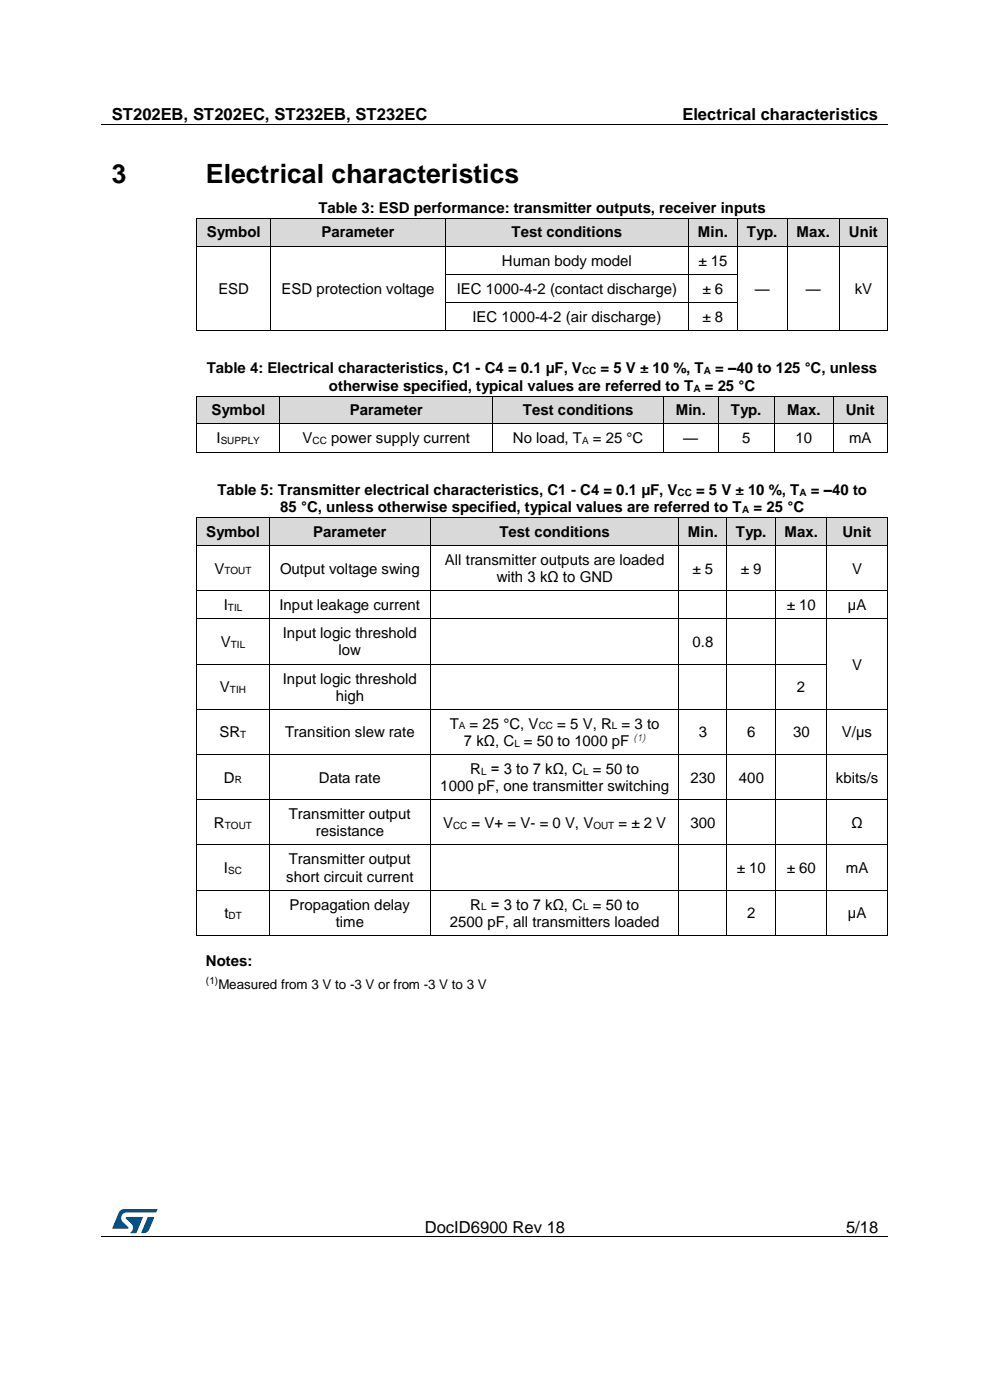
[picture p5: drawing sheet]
<svg xmlns="http://www.w3.org/2000/svg" width="210mm" height="297mm" viewBox="0 0 210 297" stroke-linecap="round" stroke-linejoin="round" font-family="sans-serif">
<path d="M21.5 26.5h166.7M21.5 262.4h166.7" fill="none" stroke="#000" stroke-width=".21"/>
<g fill="#000">
<path d="M104.6 26.4h.2v.1h-.2z" fill-rule="evenodd"/>
<path d="M61.6 262.3h.1v.2h-.1z" fill-rule="evenodd"/>
<path d="M148 262.3h.1v.2h-.1z" fill-rule="evenodd"/>
</g>
<g fill="#005288">
<path d="M25.4 256.9l.6-.4h.4l7 .1-.3 .6h-6.2a1.26 1.26 0 0 0-1.2 1.1 1.26 1.26 0 0 0 .8 1.4l.7 .6v.3l-3.4 .1z"/>
<path d="M31.4 258.2l1.3 .1-1 2.5a1.32 1.32 0 0 1-1.7 .7z"/>
<path d="M26.7 258.2l3.6 .1-1.4 3.3h-1.4a1.35 1.35 0 0 0 .7-1.2 1.35 1.35 0 0 0-.8-1.2l-.7-.6z"/>
</g>
<g fill="#d9d9d9">
<path d="M41.8 46.4h15.6v5.8h-15.6z" fill-rule="evenodd"/>
<path d="M43.7 46.4h11.8v5.8h-11.8z" fill-rule="evenodd"/>
<path d="M57.5 46.4h36.9v5.8h-36.9z" fill-rule="evenodd"/>
<path d="M59.3 46.4h33.3v5.8h-33.3z" fill-rule="evenodd"/>
<path d="M94.5 46.4h51.5v5.8h-51.5z" fill-rule="evenodd"/>
<path d="M96.4 46.4h47.8v5.8h-47.8z" fill-rule="evenodd"/>
<path d="M146.1 46.4h10.3v5.8h-10.3z" fill-rule="evenodd"/>
<path d="M148 46.4h6.5v5.8h-6.5z" fill-rule="evenodd"/>
<path d="M156.4 46.4h10.6v5.8h-10.6z" fill-rule="evenodd"/>
<path d="M158.3 46.4h6.8v5.8h-6.8z" fill-rule="evenodd"/>
<path d="M167 46.4h11v5.8h-11z" fill-rule="evenodd"/>
<path d="M168.9 46.4h7.3v5.8h-7.3z" fill-rule="evenodd"/>
<path d="M178.1 46.4h10.1v5.8h-10.1z" fill-rule="evenodd"/>
<path d="M180 46.4h6.3v5.8h-6.3z" fill-rule="evenodd"/>
</g>
<g fill="#000">
<path d="M41.7 52.2h.2v.1h-.2z" fill-rule="evenodd"/>
<path d="M41.7 52.2h.2v.1h-.2z" fill-rule="evenodd"/>
<path d="M41.7 58.1h.2v.2h-.2z" fill-rule="evenodd"/>
<path d="M41.7 46.3l.1 .1z" fill-rule="evenodd"/>
<path d="M41.7 46.3l.1 .1z" fill-rule="evenodd"/>
<path d="M41.9 52.2h.1v.1h-.1z" fill-rule="evenodd"/>
<path d="M57.3 52.2h.2v.1h-.2z" fill-rule="evenodd"/>
<path d="M57.3 58.1h.2v.2h-.2z" fill-rule="evenodd"/>
<path d="M57.4 46.3l.1 .1z" fill-rule="evenodd"/>
<path d="M57.5 52.2h.2v.1h-.2z" fill-rule="evenodd"/>
<path d="M94.3 52.2h.2v.1h-.2z" fill-rule="evenodd"/>
<path d="M94.3 58.1h.2v.2h-.2z" fill-rule="evenodd"/>
<path d="M94.4 46.3l.1 .1z" fill-rule="evenodd"/>
<path d="M94.5 52.2h.2v.1h-.2z" fill-rule="evenodd"/>
<path d="M145.9 52.2h.2v.1h-.2z" fill-rule="evenodd"/>
<path d="M145.9 58.1h.2v.2h-.2z" fill-rule="evenodd"/>
<path d="M146 46.3l.1 .1z" fill-rule="evenodd"/>
<path d="M146.1 52.2h.2v.1h-.2z" fill-rule="evenodd"/>
<path d="M156.3 52.2h.2v.1h-.2z" fill-rule="evenodd"/>
<path d="M156.3 58.1h.2v.2h-.2z" fill-rule="evenodd"/>
<path d="M156.4 46.3v.1z" fill-rule="evenodd"/>
<path d="M156.5 52.2h.2v.1h-.2z" fill-rule="evenodd"/>
<path d="M166.9 52.2h.1v.1h-.1z" fill-rule="evenodd"/>
<path d="M166.9 58.1h.1v.2h-.1z" fill-rule="evenodd"/>
<path d="M166.9 46.3l.1 .1z" fill-rule="evenodd"/>
<path d="M167 52.2h.2v.1h-.2z" fill-rule="evenodd"/>
<path d="M178 52.2h.1v.1h-.1z" fill-rule="evenodd"/>
<path d="M178 58.1h.1v.2h-.1z" fill-rule="evenodd"/>
<path d="M178 46.3l.1 .1z" fill-rule="evenodd"/>
<path d="M178.1 52.2h.2v.1h-.2z" fill-rule="evenodd"/>
<path d="M188.2 52.2h.1v.1h-.1z" fill-rule="evenodd"/>
<path d="M188.2 52.2h.1v.1h-.1z" fill-rule="evenodd"/>
<path d="M188.2 58.1h.1v.2h-.1z" fill-rule="evenodd"/>
<path d="M188.2 46.3l.1 .1z" fill-rule="evenodd"/>
<path d="M188.2 46.3l.1 .1z" fill-rule="evenodd"/>
<path d="M41.7 64.1h.2v.1h-.2z" fill-rule="evenodd"/>
<path d="M41.7 70h.2v.2h-.2z" fill-rule="evenodd"/>
<path d="M41.7 70h.2v.2h-.2z" fill-rule="evenodd"/>
<path d="M57.3 64.1h.2v.1h-.2z" fill-rule="evenodd"/>
<path d="M57.3 70h.2v.2h-.2z" fill-rule="evenodd"/>
<path d="M94.3 64.1h.2v.1h-.2z" fill-rule="evenodd"/>
<path d="M94.3 70h.2v.2h-.2z" fill-rule="evenodd"/>
<path d="M145.9 64.1h.2v.1h-.2z" fill-rule="evenodd"/>
<path d="M145.9 70h.2v.2h-.2z" fill-rule="evenodd"/>
<path d="M156.3 64.1h.2v.1h-.2z" fill-rule="evenodd"/>
<path d="M156.3 70h.2v.2h-.2z" fill-rule="evenodd"/>
<path d="M166.9 64.1h.1v.1h-.1z" fill-rule="evenodd"/>
<path d="M166.9 70h.1v.2h-.1z" fill-rule="evenodd"/>
<path d="M178 64.1h.1v.1h-.1z" fill-rule="evenodd"/>
<path d="M178 70h.1v.2h-.1z" fill-rule="evenodd"/>
<path d="M188.2 64.1h.1v.1h-.1z" fill-rule="evenodd"/>
<path d="M188.2 70h.1v.2h-.1z" fill-rule="evenodd"/>
<path d="M188.2 70h.1v.2h-.1z" fill-rule="evenodd"/>
</g>
<g fill="none" stroke="#000" stroke-width=".21">
<path d="M41.8 46.4v5.8M41.8 52.3v5.8M41.8 58.3v5.8M41.8 46.4h15.6M42 52.2h15.3M57.4 46.4v5.8M57.4 52.3v5.8M57.4 58.3v5.8M57.5 46.4h36.9M57.7 52.2h36.6M94.4 46.4v5.8M94.4 52.3v5.8"/>
<path d="M94.4 58.3v5.8M94.5 46.4h51.5M94.5 58.2h51.4M94.7 52.2h51.2M146 46.4v5.8M146 52.3v5.8M146 58.3v5.8M146.1 46.4h10.3M146.1 58.2h10.2M146.3 52.2h10M156.4 52.3v5.8M156.4 58.3v5.8"/>
<path d="M156.4 46.4v5.8M156.4 46.4h10.5M156.7 52.2h10.2M167 52.3v5.8M167 58.3v5.8M167 46.4v5.8M167 46.4h11M167.2 52.2h10.8M178 46.4v5.8M178 52.3v5.8M178 58.3v5.8M178.1 46.4h10.1"/>
<path d="M178.3 52.2h9.9M188.2 46.4v5.8M188.2 52.3v5.8M188.2 58.3v5.8M41.8 64.2v5.8M41.9 70.1h15.4M57.4 64.2v5.8M57.5 70.1h36.8M94.4 64.2v5.8M94.5 64.1h51.4M94.5 70.1h51.4M146 64.2v5.8"/>
<path d="M146.1 64.1h10.2M146.1 70.1h10.2M156.4 64.2v5.8M156.5 70.1h10.4M167 64.2v5.8M167 70.1h11M178 64.2v5.8M178.1 70.1h10.1M188.2 64.2v5.8"/>
</g>
<g fill="#d9d9d9">
<path d="M41.8 84.1h17.5v5.7h-17.5z" fill-rule="evenodd"/>
<path d="M43.7 84.1h13.8v5.7h-13.8z" fill-rule="evenodd"/>
<path d="M59.4 84.1h45.1v5.7h-45.1z" fill-rule="evenodd"/>
<path d="M61.3 84.1h41.4v5.7h-41.4z" fill-rule="evenodd"/>
<path d="M104.6 84.1h36.1v5.7h-36.1z" fill-rule="evenodd"/>
<path d="M106.5 84.1h32.3v5.7h-32.3z" fill-rule="evenodd"/>
<path d="M140.7 84.1h11.6v5.7h-11.6z" fill-rule="evenodd"/>
<path d="M142.6 84.1h7.9v5.7h-7.9z" fill-rule="evenodd"/>
<path d="M152.4 84.1h11.8v5.7h-11.8z" fill-rule="evenodd"/>
<path d="M154.3 84.1h8.1v5.7h-8.1z" fill-rule="evenodd"/>
<path d="M164.3 84.1h12.5v5.7h-12.5z" fill-rule="evenodd"/>
<path d="M166.2 84.1h8.7v5.7h-8.7z" fill-rule="evenodd"/>
<path d="M176.8 84.1h11.4v5.7h-11.4z" fill-rule="evenodd"/>
<path d="M178.7 84.1h7.6v5.7h-7.6z" fill-rule="evenodd"/>
</g>
<g fill="#000">
<path d="M41.7 89.8h.2v.2h-.2z" fill-rule="evenodd"/>
<path d="M41.7 89.8h.2v.2h-.2z" fill-rule="evenodd"/>
<path d="M41.7 95.8h.2v.2h-.2z" fill-rule="evenodd"/>
<path d="M41.7 95.8h.2v.2h-.2z" fill-rule="evenodd"/>
<path d="M41.7 84l.1 .1z" fill-rule="evenodd"/>
<path d="M41.7 84l.1 .1z" fill-rule="evenodd"/>
<path d="M41.9 89.8h.1v.2h-.1z" fill-rule="evenodd"/>
<path d="M59.3 89.8h.1v.2h-.1z" fill-rule="evenodd"/>
<path d="M59.3 95.8h.1v.2h-.1z" fill-rule="evenodd"/>
<path d="M59.3 84l.1 .1z" fill-rule="evenodd"/>
<path d="M59.4 89.8h.2v.2h-.2z" fill-rule="evenodd"/>
<path d="M104.5 89.8h.1v.2h-.1z" fill-rule="evenodd"/>
<path d="M104.5 95.8h.1v.2h-.1z" fill-rule="evenodd"/>
<path d="M104.5 84l.1 .1z" fill-rule="evenodd"/>
<path d="M104.6 89.8h.2v.2h-.2z" fill-rule="evenodd"/>
<path d="M140.6 89.8h.2v.2h-.2z" fill-rule="evenodd"/>
<path d="M140.6 95.8h.2v.2h-.2z" fill-rule="evenodd"/>
<path d="M140.7 84v.1z" fill-rule="evenodd"/>
<path d="M140.8 89.8h.2v.2h-.2z" fill-rule="evenodd"/>
<path d="M152.3 89.8h.2v.2h-.2z" fill-rule="evenodd"/>
<path d="M152.3 95.8h.2v.2h-.2z" fill-rule="evenodd"/>
<path d="M152.3 84l.1 .1z" fill-rule="evenodd"/>
<path d="M152.5 89.8h.1v.2h-.1z" fill-rule="evenodd"/>
<path d="M164.2 89.8h.2v.2h-.2z" fill-rule="evenodd"/>
<path d="M164.2 95.8h.2v.2h-.2z" fill-rule="evenodd"/>
<path d="M164.2 84l.1 .1z" fill-rule="evenodd"/>
<path d="M164.4 89.8h.1v.2h-.1z" fill-rule="evenodd"/>
<path d="M176.7 89.8h.2v.2h-.2z" fill-rule="evenodd"/>
<path d="M176.7 95.8h.2v.2h-.2z" fill-rule="evenodd"/>
<path d="M176.7 84l.1 .1z" fill-rule="evenodd"/>
<path d="M176.9 89.8h.1v.2h-.1z" fill-rule="evenodd"/>
<path d="M188.2 89.8h.1v.2h-.1z" fill-rule="evenodd"/>
<path d="M188.2 89.8h.1v.2h-.1z" fill-rule="evenodd"/>
<path d="M188.2 95.8h.1v.2h-.1z" fill-rule="evenodd"/>
<path d="M188.2 95.8h.1v.2h-.1z" fill-rule="evenodd"/>
<path d="M188.2 84l.1 .1z" fill-rule="evenodd"/>
<path d="M188.2 84l.1 .1z" fill-rule="evenodd"/>
</g>
<g fill="none" stroke="#000" stroke-width=".21">
<path d="M41.8 84.1v5.7M41.8 90v5.8M41.8 84h17.5M41.9 95.9h17.4M42 89.9h17.3M59.4 84.1v5.7M59.4 90v5.8M59.4 84h45.1M59.4 95.9h45.1M59.6 89.9h44.9M104.5 84.1v5.7M104.5 90v5.8"/>
<path d="M104.6 84h36.1M104.6 95.9h36M104.8 89.9h35.8M140.7 84.1v5.7M140.7 90v5.8M140.7 84h11.6M140.8 95.9h11.5M141 89.9h11.3M152.4 84.1v5.7M152.4 90v5.8M152.4 84h11.8M152.5 95.9h11.7"/>
<path d="M152.6 89.9h11.6M164.3 84.1v5.7M164.3 90v5.8M164.3 84h12.4M164.4 95.9h12.3M164.5 89.9h12.2M176.8 90v5.8M176.8 84.1v5.7M176.8 84h11.4M176.9 95.9h11.3M177 89.9h11.2M188.2 84.1v5.7"/>
<path d="M188.2 90v5.8"/>
</g>
<g fill="#d9d9d9">
<path d="M41.8 109.9h15.3v5.8h-15.3z" fill-rule="evenodd"/>
<path d="M43.7 109.9h11.5v5.8h-11.5z" fill-rule="evenodd"/>
<path d="M57.2 109.9h34.1v5.8h-34.1z" fill-rule="evenodd"/>
<path d="M59 109.9h30.4v5.8h-30.4z" fill-rule="evenodd"/>
<path d="M91.4 109.9h52.6v5.8h-52.6z" fill-rule="evenodd"/>
<path d="M93.2 109.9h48.9v5.8h-48.9z" fill-rule="evenodd"/>
<path d="M144.1 109.9h10.1v5.8h-10.1z" fill-rule="evenodd"/>
<path d="M145.9 109.9h6.4v5.8h-6.4z" fill-rule="evenodd"/>
<path d="M154.2 109.9h10.3v5.8h-10.3z" fill-rule="evenodd"/>
<path d="M156.1 109.9h6.5v5.8h-6.5z" fill-rule="evenodd"/>
<path d="M164.6 109.9h10.8v5.8h-10.8z" fill-rule="evenodd"/>
<path d="M166.4 109.9h7.1v5.8h-7.1z" fill-rule="evenodd"/>
<path d="M175.5 109.9h12.7v5.8h-12.7z" fill-rule="evenodd"/>
<path d="M177.3 109.9h9v5.8h-9z" fill-rule="evenodd"/>
</g>
<g fill="#000">
<path d="M41.7 115.7h.2v.1h-.2z" fill-rule="evenodd"/>
<path d="M41.7 115.7h.2v.1h-.2z" fill-rule="evenodd"/>
<path d="M41.7 109.8l.1 .1z" fill-rule="evenodd"/>
<path d="M41.7 109.8l.1 .1z" fill-rule="evenodd"/>
<path d="M41.9 115.7h.1v.1h-.1z" fill-rule="evenodd"/>
<path d="M57 115.7h.2v.1h-.2z" fill-rule="evenodd"/>
<path d="M57 109.8l.1 .1z" fill-rule="evenodd"/>
<path d="M57.2 115.7h.1v.1h-.1z" fill-rule="evenodd"/>
<path d="M91.2 115.7h.2v.1h-.2z" fill-rule="evenodd"/>
<path d="M91.3 109.8l.1 .1z" fill-rule="evenodd"/>
<path d="M91.4 115.7h.2v.1h-.2z" fill-rule="evenodd"/>
<path d="M143.9 115.7h.2v.1h-.2z" fill-rule="evenodd"/>
<path d="M144 109.8v.1z" fill-rule="evenodd"/>
<path d="M144.1 115.7h.2v.1h-.2z" fill-rule="evenodd"/>
<path d="M154.1 115.7h.1v.1h-.1z" fill-rule="evenodd"/>
<path d="M154.1 109.8l.1 .1z" fill-rule="evenodd"/>
<path d="M154.2 115.7h.2v.1h-.2z" fill-rule="evenodd"/>
<path d="M164.5 115.7h.1v.1h-.1z" fill-rule="evenodd"/>
<path d="M164.5 109.8l.1 .1z" fill-rule="evenodd"/>
<path d="M164.6 115.7h.2v.1h-.2z" fill-rule="evenodd"/>
<path d="M175.3 115.7h.2v.1h-.2z" fill-rule="evenodd"/>
<path d="M175.4 109.8l.1 .1z" fill-rule="evenodd"/>
<path d="M175.5 115.7h.2v.1h-.2z" fill-rule="evenodd"/>
<path d="M188.2 115.7h.1v.1h-.1z" fill-rule="evenodd"/>
<path d="M188.2 115.7h.1v.1h-.1z" fill-rule="evenodd"/>
<path d="M188.2 109.8l.1 .1z" fill-rule="evenodd"/>
<path d="M188.2 109.8l.1 .1z" fill-rule="evenodd"/>
<path d="M41.7 125.3h.2v.2h-.2z" fill-rule="evenodd"/>
<path d="M41.7 131.2h.2v.2h-.2z" fill-rule="evenodd"/>
<path d="M57 125.3h.2v.2h-.2z" fill-rule="evenodd"/>
<path d="M57 131.2h.2v.2h-.2z" fill-rule="evenodd"/>
<path d="M91.2 125.3h.2v.2h-.2z" fill-rule="evenodd"/>
<path d="M91.2 131.2h.2v.2h-.2z" fill-rule="evenodd"/>
<path d="M143.9 125.3h.2v.2h-.2z" fill-rule="evenodd"/>
<path d="M143.9 131.2h.2v.2h-.2z" fill-rule="evenodd"/>
<path d="M154.1 125.3h.1v.2h-.1z" fill-rule="evenodd"/>
<path d="M154.1 131.2h.1v.2h-.1z" fill-rule="evenodd"/>
<path d="M164.5 125.3h.1v.2h-.1z" fill-rule="evenodd"/>
<path d="M164.5 131.2h.1v.2h-.1z" fill-rule="evenodd"/>
<path d="M175.3 125.3h.2v.2h-.2z" fill-rule="evenodd"/>
<path d="M175.3 131.2h.2v.2h-.2z" fill-rule="evenodd"/>
<path d="M188.2 125.3h.1v.2h-.1z" fill-rule="evenodd"/>
<path d="M188.2 131.2h.1v.2h-.1z" fill-rule="evenodd"/>
<path d="M41.7 140.8h.2v.2h-.2z" fill-rule="evenodd"/>
<path d="M41.7 150.4h.2v.2h-.2z" fill-rule="evenodd"/>
<path d="M57 140.8h.2v.2h-.2z" fill-rule="evenodd"/>
<path d="M57 150.4h.2v.2h-.2z" fill-rule="evenodd"/>
<path d="M91.2 140.8h.2v.2h-.2z" fill-rule="evenodd"/>
<path d="M91.2 150.4h.2v.2h-.2z" fill-rule="evenodd"/>
<path d="M143.9 140.8h.2v.2h-.2z" fill-rule="evenodd"/>
<path d="M143.9 150.4h.2v.2h-.2z" fill-rule="evenodd"/>
<path d="M154.1 140.8h.1v.2h-.1z" fill-rule="evenodd"/>
<path d="M154.1 150.4h.1v.2h-.1z" fill-rule="evenodd"/>
<path d="M164.5 140.8h.1v.2h-.1z" fill-rule="evenodd"/>
<path d="M164.5 150.4h.1v.2h-.1z" fill-rule="evenodd"/>
<path d="M175.3 140.8h.2v.2h-.2z" fill-rule="evenodd"/>
<path d="M175.3 150.4h.2v.2h-.2z" fill-rule="evenodd"/>
<path d="M188.2 140.8h.1v.2h-.1z" fill-rule="evenodd"/>
<path d="M188.2 150.4h.1v.2h-.1z" fill-rule="evenodd"/>
<path d="M41.7 160h.2v.2h-.2z" fill-rule="evenodd"/>
<path d="M41.7 169.6h.2v.2h-.2z" fill-rule="evenodd"/>
<path d="M41.7 179.2h.2v.1h-.2z" fill-rule="evenodd"/>
<path d="M57 160h.2v.2h-.2z" fill-rule="evenodd"/>
<path d="M57 169.6h.2v.2h-.2z" fill-rule="evenodd"/>
<path d="M57 179.2h.2v.1h-.2z" fill-rule="evenodd"/>
<path d="M91.2 160h.2v.2h-.2z" fill-rule="evenodd"/>
<path d="M91.2 169.6h.2v.2h-.2z" fill-rule="evenodd"/>
<path d="M91.2 179.2h.2v.1h-.2z" fill-rule="evenodd"/>
<path d="M143.9 160h.2v.2h-.2z" fill-rule="evenodd"/>
<path d="M143.9 169.6h.2v.2h-.2z" fill-rule="evenodd"/>
<path d="M143.9 179.2h.2v.1h-.2z" fill-rule="evenodd"/>
<path d="M154.1 160h.1v.2h-.1z" fill-rule="evenodd"/>
<path d="M154.1 169.6h.1v.2h-.1z" fill-rule="evenodd"/>
<path d="M154.1 179.2h.1v.1h-.1z" fill-rule="evenodd"/>
<path d="M164.5 160h.1v.2h-.1z" fill-rule="evenodd"/>
<path d="M164.5 169.6h.1v.2h-.1z" fill-rule="evenodd"/>
<path d="M164.5 179.2h.1v.1h-.1z" fill-rule="evenodd"/>
<path d="M175.3 160h.2v.2h-.2z" fill-rule="evenodd"/>
<path d="M175.3 169.6h.2v.2h-.2z" fill-rule="evenodd"/>
<path d="M175.3 179.2h.2v.1h-.2z" fill-rule="evenodd"/>
<path d="M188.2 160h.1v.2h-.1z" fill-rule="evenodd"/>
<path d="M188.2 169.6h.1v.2h-.1z" fill-rule="evenodd"/>
<path d="M188.2 179.2h.1v.1h-.1z" fill-rule="evenodd"/>
<path d="M41.7 188.8h.2v.2h-.2z" fill-rule="evenodd"/>
<path d="M41.7 198.4h.2v.2h-.2z" fill-rule="evenodd"/>
<path d="M41.7 198.4h.2v.2h-.2z" fill-rule="evenodd"/>
<path d="M57 188.8h.2v.2h-.2z" fill-rule="evenodd"/>
<path d="M57 198.4h.2v.2h-.2z" fill-rule="evenodd"/>
<path d="M91.2 188.8h.2v.2h-.2z" fill-rule="evenodd"/>
<path d="M91.2 198.4h.2v.2h-.2z" fill-rule="evenodd"/>
<path d="M143.9 188.8h.2v.2h-.2z" fill-rule="evenodd"/>
<path d="M143.9 198.4h.2v.2h-.2z" fill-rule="evenodd"/>
<path d="M154.1 188.8h.1v.2h-.1z" fill-rule="evenodd"/>
<path d="M154.1 198.4h.1v.2h-.1z" fill-rule="evenodd"/>
<path d="M164.5 188.8h.1v.2h-.1z" fill-rule="evenodd"/>
<path d="M164.5 198.4h.1v.2h-.1z" fill-rule="evenodd"/>
<path d="M175.3 188.8h.2v.2h-.2z" fill-rule="evenodd"/>
<path d="M175.3 198.4h.2v.2h-.2z" fill-rule="evenodd"/>
<path d="M188.2 188.8h.1v.2h-.1z" fill-rule="evenodd"/>
<path d="M188.2 198.4h.1v.2h-.1z" fill-rule="evenodd"/>
<path d="M188.2 198.4h.1v.2h-.1z" fill-rule="evenodd"/>
</g>
<g fill="none" stroke="#000" stroke-width=".21">
<path d="M41.8 109.9v5.8M41.8 115.8v9.5M41.8 109.9h15.2M42 115.8h15M57.1 115.8v9.5M57.1 109.9v5.8M57.1 109.9h34.2M57.3 115.8h33.9M91.3 109.9v5.8M91.3 115.8v9.5M91.4 109.9h52.6M91.6 115.8h52.3"/>
<path d="M144 109.9v5.8M144 115.8v9.5M144 109.9h10.1M144.3 115.8h9.8M154.2 109.9v5.8M154.2 115.8v9.5M154.2 109.9h10.3M154.4 115.8h10.1M164.5 109.9v5.8M164.5 115.8v9.5M164.6 109.9h10.8M164.8 115.8h10.5"/>
<path d="M175.4 115.8v9.5M175.4 109.9v5.8M175.5 109.9h12.7M175.7 115.8h12.5M188.2 109.9v5.8M188.2 115.8v9.5M41.8 125.5v5.7M41.8 131.4v9.4M41.9 125.4h15.1M41.9 131.3h15.1M57.1 125.5v5.7M57.1 131.4v9.4"/>
<path d="M57.2 125.4h34M57.2 131.3h34M91.3 125.5v5.7M91.3 131.4v9.4M91.4 125.4h52.5M91.4 131.3h52.5M144 125.5v5.7M144 131.4v9.4M144.1 125.4h10M144.1 131.3h10M154.2 125.5v5.7M154.2 131.4v9.4"/>
<path d="M154.2 125.4h10.3M154.2 131.3h10.3M164.5 125.5v5.7M164.5 131.4v9.4M164.6 125.4h10.7M164.6 131.3h10.7M175.4 125.5v5.7M175.4 131.4v9.4M175.5 125.4h12.7M175.5 131.3h12.7M188.2 125.5v5.7M188.2 131.4v9.4"/>
<path d="M41.8 141v9.4M41.8 150.6v9.4M41.9 140.9h15.1M41.9 150.5h15.1M57.1 141v9.4M57.1 150.6v9.4M57.2 140.9h34M57.2 150.5h34M91.3 141v9.4M91.3 150.6v9.4M91.4 140.9h52.5M91.4 150.5h52.5"/>
<path d="M144 141v9.4M144 150.6v9.4M144.1 140.9h10M144.1 150.5h10M154.2 141v9.4M154.2 150.6v9.4M154.2 140.9h10.3M154.2 150.5h10.3M164.5 141v9.4M164.5 150.6v9.4M164.6 140.9h10.7M164.6 150.5h10.7"/>
<path d="M175.4 141v9.4M175.4 150.6v9.4M175.5 150.5h12.7M188.2 141v9.4M188.2 150.6v9.4M41.8 160.2v9.4M41.8 169.8v9.4M41.8 179.3v9.5M41.9 160.1h15.1M41.9 169.7h15.1M41.9 179.3h15.1M57.1 160.2v9.4"/>
<path d="M57.1 169.8v9.4M57.1 179.3v9.5M57.2 160.1h34M57.2 169.7h34M57.2 179.3h34M91.3 160.2v9.4M91.3 169.8v9.4M91.3 179.3v9.5M91.4 160.1h52.5M91.4 169.7h52.5M91.4 179.3h52.5M144 160.2v9.4"/>
<path d="M144 169.8v9.4M144 179.3v9.5M144.1 160.1h10M144.1 169.7h10M144.1 179.3h10M154.2 160.2v9.4M154.2 169.8v9.4M154.2 179.3v9.5M154.2 160.1h10.3M154.2 169.7h10.3M154.2 179.3h10.3M164.5 160.2v9.4"/>
<path d="M164.5 169.8v9.4M164.5 179.3v9.5M164.6 160.1h10.7M164.6 169.7h10.7M164.6 179.3h10.7M175.4 160.2v9.4M175.4 169.8v9.4M175.4 179.3v9.5M175.5 160.1h12.7M175.5 169.7h12.7M175.5 179.3h12.7M188.2 160.2v9.4"/>
<path d="M188.2 169.8v9.4M188.2 179.3v9.5M41.8 189v9.4M41.9 188.9h15.1M41.9 198.5h15.1M57.1 189v9.4M57.2 188.9h34M57.2 198.5h34M91.3 189v9.4M91.4 188.9h52.5M91.4 198.5h52.5M144 189v9.4"/>
<path d="M144.1 188.9h10M144.1 198.5h10M154.2 189v9.4M154.2 188.9h10.3M154.2 198.5h10.3M164.5 189v9.4M164.6 188.9h10.7M164.6 198.5h10.7M175.4 189v9.4M175.5 188.9h12.7M175.5 198.5h12.7M188.2 189v9.4"/>
</g>
<g font-size="5.6">
<text x="23.7" y="38.9">3</text>
<text x="43.7" y="38.9">Electrical characteristics</text>
</g>
<g font-size="3.5">
<text x="23.7" y="25.5">ST202EB, ST202EC, ST232EB, ST232EC</text>
<text x="144.8" y="25.5">Electrical characteristics</text>
<text x="90.1" y="261.5">DocID6900 Rev 18</text>
<text x="179.5" y="261.5">5/18</text>
</g>
<g font-size="3.2">
<text x="67.5" y="45.2">Table 3: ESD performance: transmitter outputs, receiver inputs</text>
<text x="43.9" y="50.3">Symbol</text>
<text x="68.2" y="50.3">Parameter</text>
<text x="108.5" y="50.3">Test conditions</text>
<text x="148.1" y="50.3">Min.</text>
<text x="158.4" y="50.3">Typ.</text>
<text x="169" y="50.3">Max.</text>
<text x="180.1" y="50.3">Unit</text>
<text x="106.5" y="56.4">Human body model</text>
<text x="148.2" y="56.4">± 15</text>
<text x="46.3" y="62.3">ESD</text>
<text x="59.7" y="62.3">ESD protection voltage</text>
<text x="96.9" y="62.3">IEC 1000-4-2 (contact discharge)</text>
<text x="149" y="62.3">± 6</text>
<text x="160.1" y="62.3">—</text>
<text x="170.9" y="62.3">—</text>
<text x="181.3" y="62.3">kV</text>
<text x="100.2" y="68.2">IEC 1000-4-2 (air discharge)</text>
<text x="149" y="68.2">± 8</text>
<text x="43.9" y="79.2">Table 4: Electrical characteristics, C1 - C4 = 0.1 µF, V</text>
<text x="69.8" y="82.9">otherwise specified, typical values are referred to T</text>
<text x="127.4" y="79.2">= 5 V ± 10 %, T</text>
<text x="149.5" y="82.9">= 25 °C</text>
<text x="151.7" y="79.2">= –40 to 125 °C, unless</text>
<text x="44.9" y="88">Symbol</text>
<text x="74.2" y="88">Parameter</text>
<text x="110.9" y="88">Test conditions</text>
<text x="143.4" y="88">Min.</text>
<text x="155" y="88">Typ.</text>
<text x="167" y="88">Max.</text>
<text x="179.4" y="88">Unit</text>
<text x="45.9" y="94.1">I</text>
<text x="64.2" y="94.1">V</text>
<text x="70.2" y="94.1">power supply current</text>
<text x="108.8" y="94.1">No load, T</text>
<text x="125.8" y="94.1">= 25 °C</text>
<text x="144.9" y="94.1">—</text>
<text x="157.4" y="94.1">5</text>
<text x="168.8" y="94.1">10</text>
<text x="180.1" y="94.1">mA</text>
<text x="46.1" y="105">Table 5: Transmitter electrical characteristics, C1 - C4 = 0.1 µF, V</text>
<text x="147.7" y="105">= 5 V ± 10 %, T</text>
<text x="172" y="105">= –40 to</text>
<text x="43.7" y="113.9">Symbol</text>
<text x="59.4" y="108.7">85 °C, unless otherwise specified, typical values are referred to T</text>
<text x="66.4" y="113.9">Parameter</text>
<text x="105.9" y="113.9">Test conditions</text>
<text x="145.9" y="113.9">Min.</text>
<text x="156.1" y="113.9">Typ.</text>
<text x="159.8" y="108.7">= 25 °C</text>
<text x="166.4" y="113.9">Max.</text>
<text x="178.7" y="113.9">Unit</text>
<text x="94.4" y="119.9">All transmitter outputs are loaded</text>
<text x="45.5" y="121.7">V</text>
<text x="59.4" y="121.7">Output voltage swing</text>
<text x="105.4" y="123.5">with 3 kΩ to GND</text>
<text x="146.9" y="121.7">± 5</text>
<text x="157.2" y="121.7">± 9</text>
<text x="180.8" y="121.7">V</text>
<text x="47.5" y="129.5">I</text>
<text x="59.3" y="129.5">Input leakage current</text>
<text x="166.9" y="129.5">± 10</text>
<text x="179.9" y="129.5">µA</text>
<text x="46.8" y="137.2">V</text>
<text x="60" y="135.4">Input logic threshold</text>
<text x="146.9" y="137.2">0.8</text>
<text x="71.8" y="139">low</text>
<text x="180.8" y="142">V</text>
<text x="46.7" y="146.8">V</text>
<text x="60" y="145">Input logic threshold</text>
<text x="71.2" y="148.7">high</text>
<text x="169.1" y="146.8">2</text>
<text x="95.4" y="154.6">T</text>
<text x="99.6" y="154.6">= 25 °C, V</text>
<text x="118.2" y="154.6">= 5 V, R = 3 to</text>
<text x="46.6" y="156.4">SR</text>
<text x="60.5" y="156.4">Transition slew rate</text>
<text x="98.4" y="158.2">7 kΩ, C = 50 to 1000 pF</text>
<text x="148.2" y="156.4">3</text>
<text x="158.5" y="156.4">6</text>
<text x="168.2" y="156.4">30</text>
<text x="178.6" y="156.4">V/µs</text>
<text x="47.5" y="166">D</text>
<text x="67.7" y="166">Data rate</text>
<text x="93.4" y="167.8">1000 pF, one transmitter switching</text>
<text x="99.8" y="164.2">R = 3 to 7 kΩ, C = 50 to</text>
<text x="146.5" y="166">230</text>
<text x="156.8" y="166">400</text>
<text x="177.3" y="166">kbits/s</text>
<text x="61.3" y="173.8">Transmitter output</text>
<text x="45.4" y="175.6">R</text>
<text x="67" y="177.4">resistance</text>
<text x="94" y="175.6">V</text>
<text x="100.1" y="175.6">= V+ = V- = 0 V, V</text>
<text x="131.2" y="175.6">= ± 2 V</text>
<text x="146.5" y="175.6">300</text>
<text x="180.6" y="175.6">Ω</text>
<text x="47.5" y="185.2">I</text>
<text x="61.3" y="183.4">Transmitter output</text>
<text x="156.3" y="185.2">± 10</text>
<text x="166.9" y="185.2">± 60</text>
<text x="179.4" y="185.2">mA</text>
<text x="60.7" y="187.1">short circuit current</text>
<text x="47.6" y="194.8">t</text>
<text x="61.4" y="193">Propagation delay</text>
<text x="71.2" y="196.6">time</text>
<text x="95.4" y="196.6">2500 pF, all transmitters loaded</text>
<text x="99.8" y="193">R = 3 to 7 kΩ, C = 50 to</text>
<text x="158.5" y="194.8">2</text>
<text x="179.9" y="194.8">µA</text>
<text x="43.7" y="205">Notes:</text>
</g>
<text font-size="2.8" x="46.3" y="209.8">Measured from 3 V to -3 V or from -3 V to 3 V</text>
<g font-size="2.1">
<text x="123.5" y="79.4">CC</text>
<text x="147.1" y="83.1">A</text>
<text x="149.3" y="79.4">A</text>
<text x="46.8" y="94.3">SUPPLY</text>
<text x="66.3" y="94.3">CC</text>
<text x="123.5" y="94.3">A</text>
<text x="143.7" y="105.2">CC</text>
<text x="169.6" y="105.2">A</text>
<text x="157.5" y="108.9">A</text>
<text x="47.6" y="121.9">TOUT</text>
<text x="48.4" y="129.6">TIL</text>
<text x="48.9" y="137.4">TIL</text>
<text x="48.8" y="147">TIH</text>
<text x="97.3" y="154.8">A</text>
<text x="114.3" y="154.8">CC</text>
<text x="129.8" y="154.8">L</text>
<text x="51" y="156.6">T</text>
<text x="109.1" y="158.4">L</text>
<text x="49.8" y="166.2">R</text>
<text x="102" y="164.4">L</text>
<text x="123.7" y="164.4">L</text>
<text x="47.7" y="175.8">TOUT</text>
<text x="96.1" y="175.8">CC</text>
<text x="125.9" y="175.8">OUT</text>
<text x="48.4" y="185.4">SC</text>
<text x="48.5" y="195">DT</text>
<text x="102" y="193.1">L</text>
<text x="123.7" y="193.1">L</text>
<text x="43.7" y="208.8">(1)</text>
</g>
<text font-size="2.1" fill="#00f" x="134.4" y="157.2">(1)</text>
</svg>
